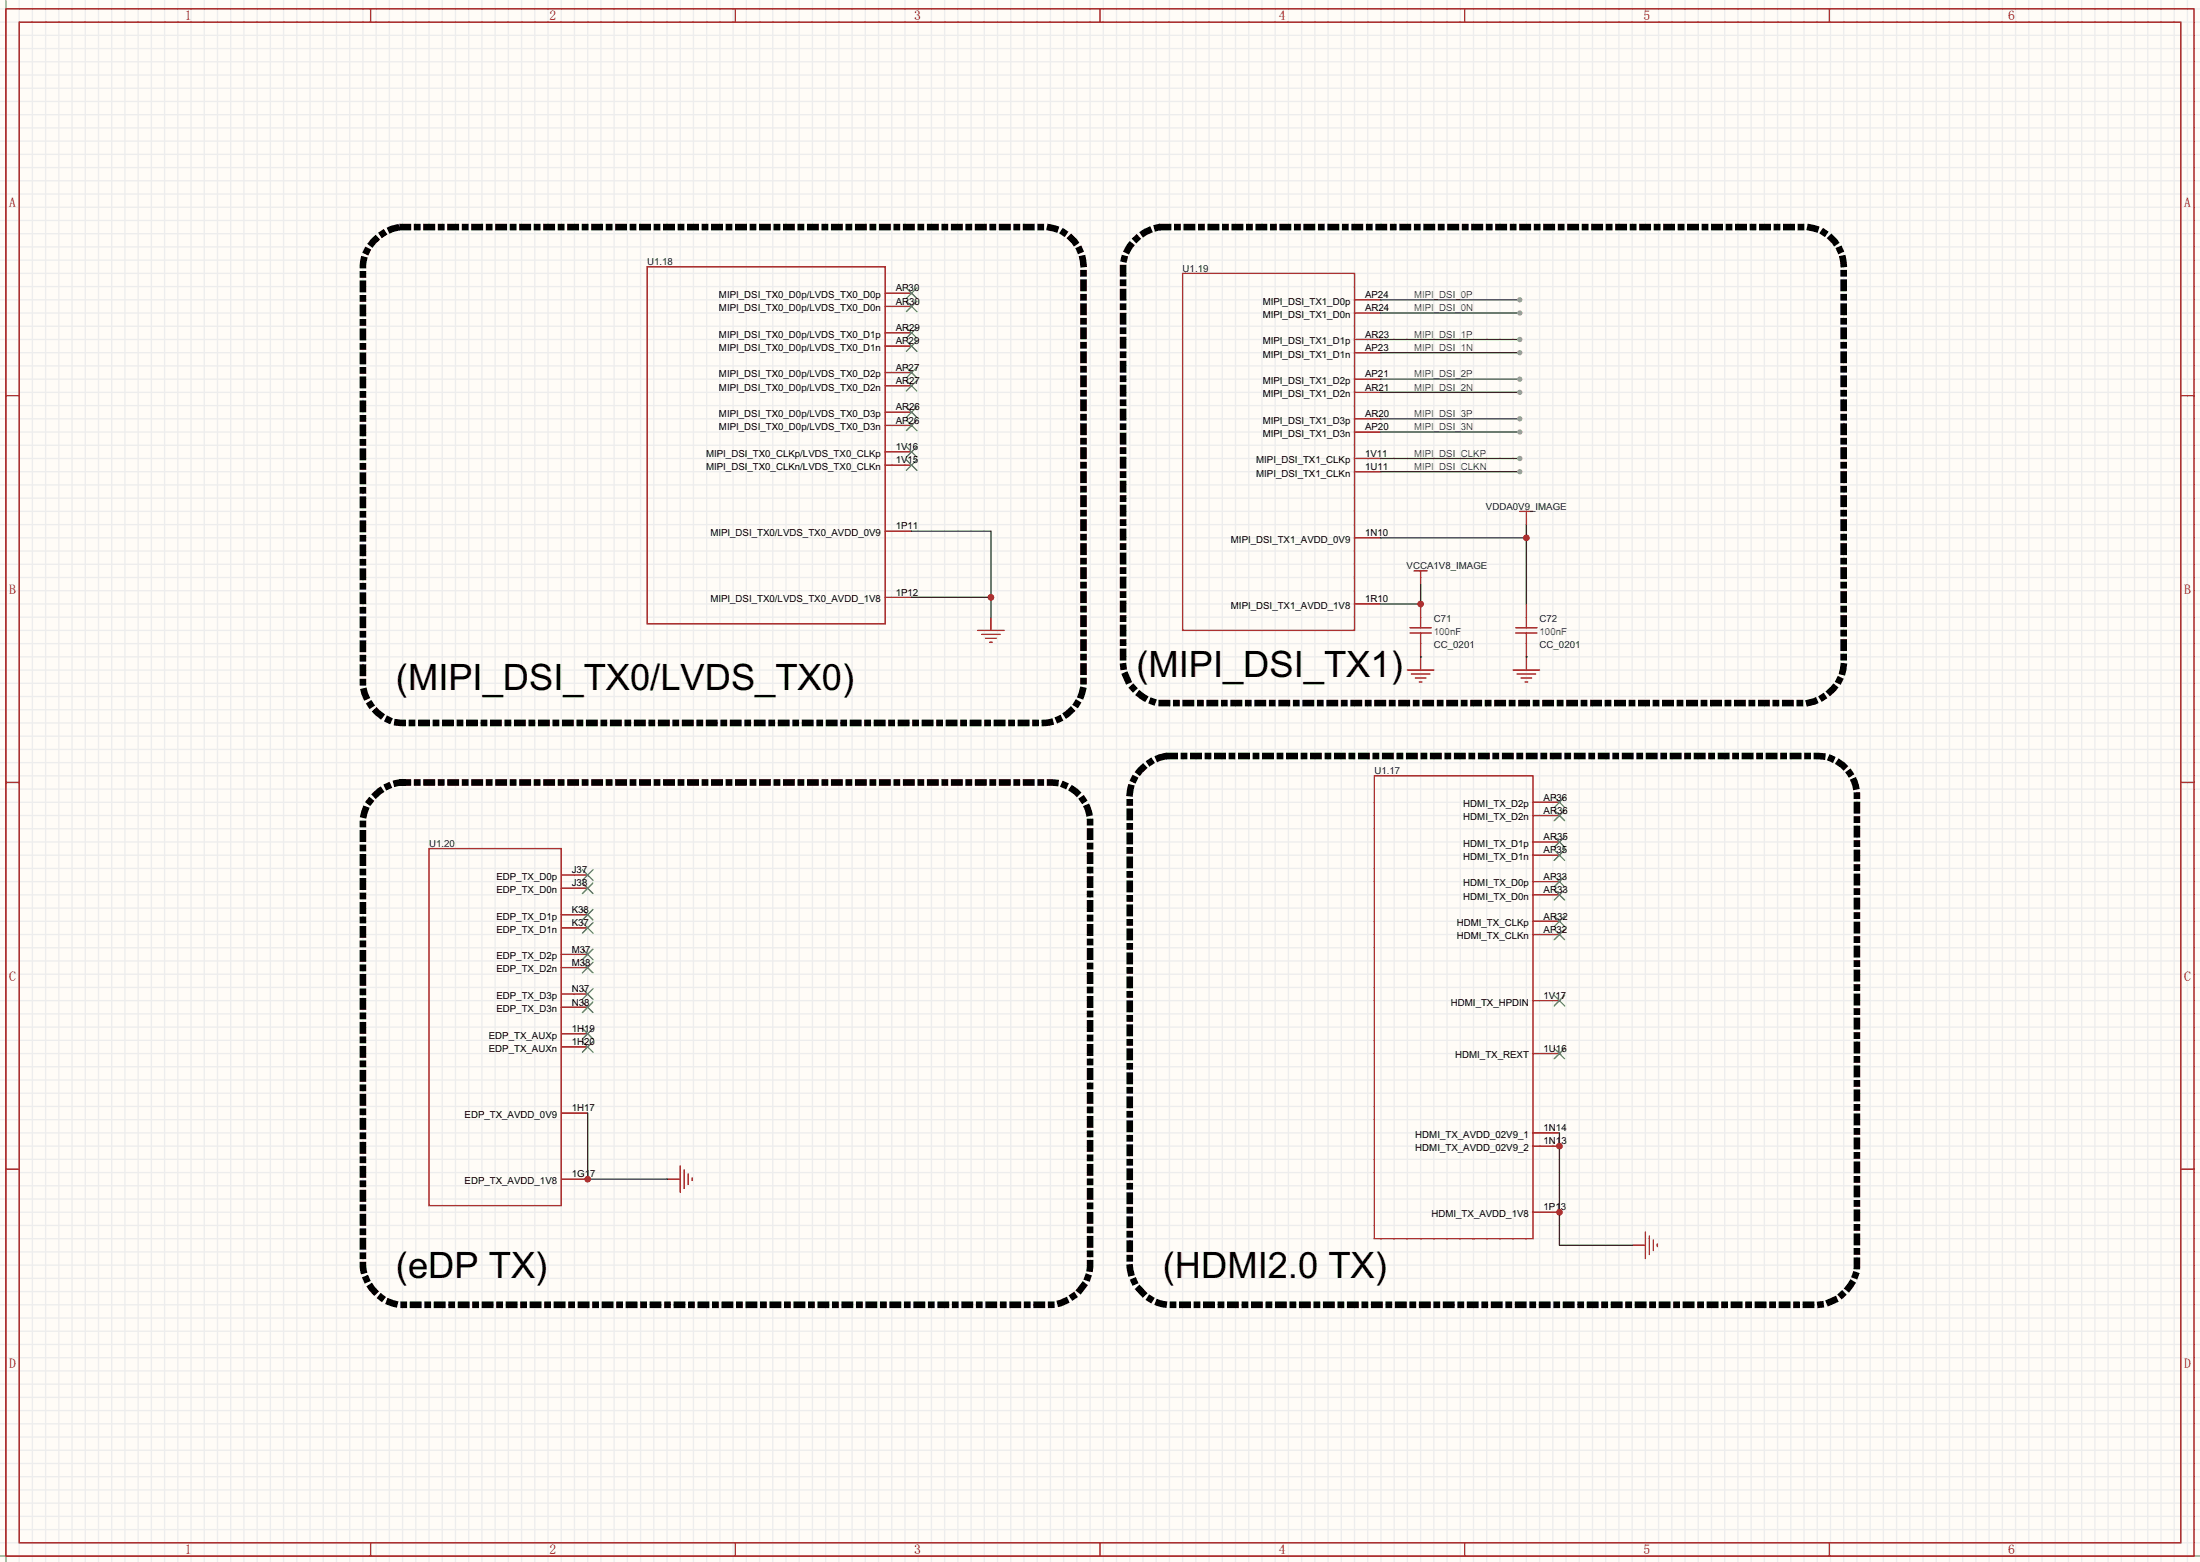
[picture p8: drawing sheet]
<svg xmlns="http://www.w3.org/2000/svg" width="423mm" height="300mm" viewBox="0 0 423 300" stroke-linecap="round" stroke-linejoin="round" font-family="sans-serif">
<path d="M0 0h422.7v300h-422.7z" fill="#fffcf7"/>
<g fill="none" stroke="#ededed" stroke-width=".25">
<path d="M0 1.7h422.7M0 4.2h422.7M0 6.8h422.7M0 9.3h422.7M0 11.9h422.7M0 14.4h422.7M0 16.9h422.7M0 19.5h422.7M1.1 0v300M3.7 0v300M6.2 0v300M8.8 0v300"/>
<path d="M11.3 0v300M13.8 0v300M16.4 0v300M18.9 0v300M21.5 0v300M24 0v300M26.5 0v300M29.1 0v300M31.6 0v300M34.2 0v300M36.7 0v300M39.2 0v300"/>
<path d="M41.8 0v300M44.3 0v300M46.9 0v300M49.4 0v300M51.9 0v300M54.5 0v300M57 0v300M59.6 0v300M62.1 0v300M64.6 0v300M67.2 0v300M69.7 0v300"/>
<path d="M72.3 0v300M74.8 0v300M77.3 0v300M79.9 0v300M82.4 0v300M85 0v300M87.5 0v300M90 0v300M92.6 0v300M95.1 0v300M97.7 0v300M100.2 0v300"/>
<path d="M102.7 0v300M105.3 0v300M107.8 0v300M110.4 0v300M112.9 0v300M115.4 0v300M118 0v300M120.5 0v300M123.1 0v300M125.6 0v300M128.1 0v300M130.7 0v300"/>
<path d="M133.2 0v300M135.8 0v300M138.3 0v300M140.8 0v300M143.4 0v300M145.9 0v300M148.5 0v300M151 0v300M153.5 0v300M156.1 0v300M158.6 0v300M161.2 0v300"/>
<path d="M163.7 0v300M166.2 0v300M168.8 0v300M171.3 0v300M173.9 0v300M176.4 0v300M178.9 0v300M181.5 0v300M184 0v300M186.6 0v300M189.1 0v300M191.6 0v300"/>
<path d="M194.2 0v300M196.7 0v300M199.3 0v300M201.8 0v300M204.3 0v300M206.9 0v300M209.4 0v300M212 0v300M214.5 0v300M217 0v300M219.6 0v300M222.1 0v300"/>
<path d="M224.7 0v300M227.2 0v300M229.7 0v300M232.3 0v300M234.8 0v300M237.4 0v300M239.9 0v300M242.4 0v300M245 0v300M247.5 0v300M250.1 0v300M252.6 0v300"/>
<path d="M255.1 0v300M257.7 0v300M260.2 0v300M262.8 0v300M265.3 0v300M267.8 0v300M270.4 0v300M272.9 0v300M275.5 0v300M278 0v300M280.5 0v300M283.1 0v300"/>
<path d="M285.6 0v300M288.2 0v300M290.7 0v300M293.2 0v300M295.8 0v300M298.3 0v300M300.9 0v300M303.4 0v300M305.9 0v300M308.5 0v300M311 0v300M313.6 0v300"/>
<path d="M316.1 0v300M318.6 0v300M321.2 0v300M323.7 0v300M326.3 0v300M328.8 0v300M331.3 0v300M333.9 0v300M336.4 0v300M339 0v300M341.5 0v300M344 0v300"/>
<path d="M346.6 0v300M349.1 0v300M351.7 0v300M354.2 0v300M356.7 0v300M359.3 0v300M361.8 0v300M364.4 0v300M366.9 0v300M369.4 0v300M372 0v300M374.5 0v300"/>
<path d="M377.1 0v300M379.6 0v300M382.1 0v300M384.7 0v300M387.2 0v300M389.8 0v300M392.3 0v300M394.8 0v300M397.4 0v300M399.9 0v300M402.5 0v300M405 0v300"/>
<path d="M407.5 0v300M410.1 0v300M412.6 0v300M415.2 0v300M417.7 0v300M420.2 0v300M0 22h422.7M0 24.6h422.7M0 27.1h422.7M0 29.6h422.7M0 32.2h422.7M0 34.7h422.7"/>
<path d="M0 37.3h422.7M0 39.8h422.7M0 42.3h422.7M0 44.9h422.7M0 47.4h422.7M0 50h422.7M0 52.5h422.7M0 55h422.7M0 57.6h422.7M0 60.1h422.7M0 62.7h422.7M0 65.2h422.7"/>
<path d="M0 67.7h422.7M0 70.3h422.7M0 72.8h422.7M0 75.4h422.7M0 77.9h422.7M0 80.4h422.7M0 83h422.7M0 85.5h422.7M0 88.1h422.7M0 90.6h422.7M0 93.1h422.7M0 95.7h422.7"/>
<path d="M0 98.2h422.7M0 100.8h422.7M0 103.3h422.7M0 105.8h422.7M0 108.4h422.7M0 110.9h422.7M0 113.5h422.7M0 116h422.7M0 118.5h422.7M0 121.1h422.7M0 123.6h422.7M0 126.2h422.7"/>
<path d="M0 128.7h422.7M0 131.2h422.7M0 133.8h422.7M0 136.3h422.7M0 138.9h422.7M0 141.4h422.7M0 143.9h422.7M0 146.5h422.7M0 149h422.7M0 151.6h422.7M0 154.1h422.7M0 156.6h422.7"/>
<path d="M0 159.2h422.7M0 161.7h422.7M0 164.3h422.7M0 166.8h422.7M0 169.3h422.7M0 171.9h422.7M0 174.4h422.7M0 177h422.7M0 179.5h422.7M0 182h422.7M0 184.6h422.7M0 187.1h422.7"/>
<path d="M0 189.7h422.7M0 192.2h422.7M0 194.7h422.7M0 197.3h422.7M0 199.8h422.7M0 202.4h422.7M0 204.9h422.7M0 207.4h422.7M0 210h422.7M0 212.5h422.7M0 215.1h422.7M0 217.6h422.7"/>
<path d="M0 220.1h422.7M0 222.7h422.7M0 225.2h422.7M0 227.8h422.7M0 230.3h422.7M0 232.8h422.7M0 235.4h422.7M0 237.9h422.7M0 240.5h422.7M0 243h422.7M0 245.5h422.7M0 248.1h422.7"/>
<path d="M0 250.6h422.7M0 253.2h422.7M0 255.7h422.7M0 258.2h422.7M0 260.8h422.7M0 263.3h422.7M0 265.9h422.7M0 268.4h422.7M0 270.9h422.7M0 273.5h422.7M0 276h422.7M0 278.6h422.7"/>
<path d="M0 281.1h422.7M0 283.6h422.7M0 286.2h422.7M0 288.7h422.7M0 291.3h422.7M0 293.8h422.7M0 296.3h422.7M0 298.9h422.7"/>
</g>
<path d="M1.1 0v300M0 298.9h422.7" fill="none" stroke="#999" stroke-width=".25"/>
<g fill="none" stroke="#a10000" stroke-width=".25">
<path d="M1.1 1.7h420.4v297.2h-420.4zM3.7 4.2h415.3v292.1h-415.3zM71.2 1.7v2.5M141.3 1.7v2.5M211.3 1.7v2.5M281.4 1.7v2.5M351.5 1.7v2.5M124.3 51.2h45.8v68.6h-45.8zM227.2 52.5h33v68.6h-33zM1.1 76h2.6M419 76h2.5M1.1 150.3h2.6"/>
<path d="M264 149h30.5v88.9h-30.5zM419 150.3h2.5M82.4 163h25.4v68.6h-25.4zM1.1 224.6h2.6M419 224.6h2.5M71.2 296.3v2.6M141.3 296.3v2.6M211.3 296.3v2.6M281.4 296.3v2.6M351.5 296.3v2.6"/>
</g>
<g fill="none" stroke="#870000" stroke-width=".25">
<path d="M170.1 56.3h5M170.1 58.9h5M260.2 57.6h5.1M170.1 63.9h5M170.1 66.5h5M170.1 71.6h5M170.1 74.1h5M170.1 79.2h5M260.2 60.1h5.1M260.2 65.2h5.1M260.2 67.7h5.1M260.2 72.8h5.1"/>
<path d="M260.2 75.4h5.1M170.1 81.7h5M170.1 86.8h5M170.1 89.3h5M260.2 80.4h5.1M260.2 83h5.1M260.2 88.1h5.1M260.2 90.6h5.1M170.1 102h5M170.1 114.7h5M260.2 103.3h5.1M260.2 116h5.1"/>
<path d="M294.5 154.1h5.1M294.5 156.6h5.1M107.8 168.1h5.1M107.8 170.6h5.1M107.8 175.7h5.1M107.8 178.2h5.1M294.5 161.7h5.1M294.5 164.3h5.1M294.5 169.3h5.1M294.5 171.9h5.1M294.5 177h5.1M294.5 179.5h5.1"/>
<path d="M107.8 183.3h5.1M107.8 185.9h5.1M107.8 190.9h5.1M107.8 193.5h5.1M107.8 198.6h5.1M294.5 192.2h5.1M107.8 201.1h5.1M107.8 213.8h5.1M294.5 202.4h5.1M294.5 217.6h5.1M107.8 226.5h5.1M294.5 220.1h5.1"/>
<path d="M294.5 232.8h5.1"/>
</g>
<g fill="none" stroke="#3c3" stroke-width=".25">
<path d="M174.1 55.3l2 2M174.1 57.8l2 2.1M176.1 55.3l-2 2M176.1 57.8l-2 2.1M174.1 62.9l2 2.1M174.1 65.5l2 2M174.1 70.5l2 2.1M174.1 73.1l2 2M174.1 78.2l2 2M176.1 62.9l-2 2.1M176.1 65.5l-2 2M176.1 70.5l-2 2.1"/>
<path d="M176.1 73.1l-2 2M176.1 78.2l-2 2M174.1 80.7l2 2M174.1 85.8l2 2M174.1 88.3l2 2.1M176.1 80.7l-2 2M176.1 85.8l-2 2M176.1 88.3l-2 2.1M298.6 153.1l2 2M298.6 155.6l2 2.1M300.6 153.1l-2 2M300.6 155.6l-2 2.1"/>
<path d="M111.9 167.1l2 2M111.9 169.6l2 2M111.9 174.7l2 2M111.9 177.2l2 2.1M113.9 167.1l-2 2M113.9 169.6l-2 2M113.9 174.7l-2 2M113.9 177.2l-2 2.1M298.6 160.7l2 2M298.6 163.3l2 2M298.6 168.3l2 2.1M298.6 170.9l2 2"/>
<path d="M298.6 176l2 2M298.6 178.5l2 2M300.6 160.7l-2 2M300.6 163.3l-2 2M300.6 168.3l-2 2.1M300.6 170.9l-2 2M300.6 176l-2 2M300.6 178.5l-2 2M111.9 182.3l2 2M111.9 184.8l2 2.1M111.9 189.9l2 2.1M111.9 192.5l2 2"/>
<path d="M111.9 197.5l2 2.1M113.9 182.3l-2 2M113.9 184.8l-2 2.1M113.9 189.9l-2 2.1M113.9 192.5l-2 2M113.9 197.5l-2 2.1M298.6 191.2l2 2M300.6 191.2l-2 2M111.9 200.1l2 2M113.9 200.1l-2 2M298.6 201.4l2 2M300.6 201.4l-2 2"/>
</g>
<path d="M265.3 57.6h26.7" fill="none" stroke="#008700" stroke-width=".25"/>
<circle cx="292" cy="57.6" r=".51" fill="#999"/>
<path d="M265.3 60.1h26.7" fill="none" stroke="#008700" stroke-width=".25"/>
<circle cx="292" cy="60.1" r=".51" fill="#999"/>
<path d="M265.3 65.2h26.7" fill="none" stroke="#008700" stroke-width=".25"/>
<circle cx="292" cy="65.2" r=".51" fill="#999"/>
<path d="M265.3 67.7h26.7" fill="none" stroke="#008700" stroke-width=".25"/>
<circle cx="292" cy="67.7" r=".51" fill="#999"/>
<path d="M265.3 72.8h26.7" fill="none" stroke="#008700" stroke-width=".25"/>
<circle cx="292" cy="72.8" r=".51" fill="#999"/>
<path d="M265.3 75.4h26.7" fill="none" stroke="#008700" stroke-width=".25"/>
<circle cx="292" cy="75.4" r=".51" fill="#999"/>
<path d="M265.3 80.4h26.7" fill="none" stroke="#008700" stroke-width=".25"/>
<circle cx="292" cy="80.4" r=".51" fill="#999"/>
<path d="M265.3 83h26.7" fill="none" stroke="#008700" stroke-width=".25"/>
<circle cx="292" cy="83" r=".51" fill="#999"/>
<path d="M265.3 88.1h26.7" fill="none" stroke="#008700" stroke-width=".25"/>
<circle cx="292" cy="88.1" r=".51" fill="#999"/>
<path d="M265.3 90.6h26.7" fill="none" stroke="#008700" stroke-width=".25"/>
<circle cx="292" cy="90.6" r=".51" fill="#999"/>
<path d="M265.3 103.3h27.9M272.9 112.2v3.8h-7.6M293.2 100.8v15.2" fill="none" stroke="#008700" stroke-width=".25"/>
<circle cx="293.2" cy="103.3" r=".63" fill="#c00"/>
<path d="M272.9 116v2.5M272.9 123.6v2.6" fill="none" stroke="#870000" stroke-width=".25"/>
<circle cx="272.9" cy="116" r=".63" fill="#c00"/>
<g fill="none" stroke="#a10000" stroke-width=".25">
<path d="M292 98.2h2.5M293.2 98.2v1.3M271.7 109.7h2.5M272.9 109.7v1.2M272.9 118.5v2.1M293.2 118.5v2.1M187.8 121.1h5.1M188.6 121.8h3.6M189.4 122.6h2M190.1 123.4h.5M270.4 128.7h5.1M270.9 121.6h4.1"/>
<path d="M270.9 120.6h4.1M271.1 129.5h3.6M271.9 130.2h2M272.7 131h.5M272.9 121.6v2M290.7 128.7h5.1M291.2 121.6h4.1M291.2 120.6h4.1M291.5 129.5h3.5M292.2 130.2h2.1M293 131h.5M293.2 121.6v2"/>
<path d="M130.7 224v5M131.4 224.7v3.6M132.2 225.5v2M133 226.2v.6M316.1 236.7v5M316.9 237.4v3.6M317.6 238.2v2M318.4 238.9v.6"/>
</g>
<path d="M293.2 99.5v1.3M190.4 118.5v2.6M272.9 110.9v1.3M293.2 116v2.5M272.9 126.2v2.5M293.2 123.6v5.1M128.1 226.5h2.6M313.6 239.2h2.5" fill="none" stroke="#870000" stroke-width=".25"/>
<path d="M77.3 43.6h123.2a7.6 7.6 0 0 1 7.7 7.6v80a8.2 8.2 0 0 1-7.7 7.7h-123.2a8.2 8.2 0 0 1-7.6-7.7v-80a8.2 8.2 0 0 1 7.6-7.6M223.4 43.6h123.2a7.6 7.6 0 0 1 7.6 7.6v76.2a8.2 8.2 0 0 1-7.6 7.7h-123.2a8.2 8.2 0 0 1-7.6-7.7v-76.2a8.2 8.2 0 0 1 7.6-7.6M77.3 150.3h124.5a7.6 7.6 0 0 1 7.6 7.6v85.1a8.2 8.2 0 0 1-7.6 7.6h-124.5a8.2 8.2 0 0 1-7.6-7.6v-85.1a8.2 8.2 0 0 1 7.6-7.6M224.7 145.2h124.4a7.6 7.6 0 0 1 7.6 7.6v90.2a8.2 8.2 0 0 1-7.6 7.6h-124.4a8.2 8.2 0 0 1-7.7-7.6v-90.2a8.2 8.2 0 0 1 7.7-7.6" fill="none" stroke="#000" stroke-width="1.3" stroke-dasharray="1 1.8 0 1.8"/>
<path d="M272.9 126.2h.1M293.2 126.2h.1M299.6 217.6v21.6h14" fill="none" stroke="#008700" stroke-width=".25"/>
<g fill="#c00">
<circle cx="299.6" cy="232.8" r=".63"/>
<circle cx="299.6" cy="220.1" r=".63"/>
</g>
<path d="M112.9 213.8v12.7h15.2" fill="none" stroke="#008700" stroke-width=".25"/>
<circle cx="112.9" cy="226.5" r=".63" fill="#c00"/>
<path d="M175.1 102h15.3v16.5M175.1 114.7h15.3" fill="none" stroke="#008700" stroke-width=".25"/>
<circle cx="190.4" cy="114.7" r=".63" fill="#c00"/>
<g font-size="7">
<text x="218.3" y="130">(MIPI_DSI_TX1)</text>
<text x="76.1" y="132.5">(MIPI_DSI_TX0/LVDS_TX0)</text>
<text x="76.1" y="245.5">(eDP TX)</text>
<text x="223.4" y="245.5">(HDMI2.0 TX)</text>
</g>
<g font-size="2.6" fill="#a00000">
<text x="35.5" y="3.9">1</text>
<text x="105.6" y="3.9">2</text>
<text x="175.6" y="3.9">3</text>
<text x="245.7" y="3.9">4</text>
<text x="315.8" y="3.9">5</text>
<text x="385.8" y="3.9">6</text>
<text x="1.8" y="39.8">A</text>
<text x="419.6" y="39.8">A</text>
<text x="1.8" y="114.1">B</text>
<text x="419.6" y="114.1">B</text>
<text x="1.8" y="188.4">C</text>
<text x="419.6" y="188.4">C</text>
<text x="1.8" y="262.7">D</text>
<text x="419.6" y="262.7">D</text>
<text x="35.5" y="298.6">1</text>
<text x="105.6" y="298.6">2</text>
<text x="175.6" y="298.6">3</text>
<text x="245.7" y="298.6">4</text>
<text x="315.8" y="298.6">5</text>
<text x="385.8" y="298.6">6</text>
</g>
<g font-size="1.9" fill="#000080">
<text x="124.3" y="50.9">U1.18</text>
<text x="227.2" y="52.2">U1.19</text>
<text x="285.5" y="97.9">VDDA0V9_IMAGE</text>
<text x="270.2" y="109.3">VCCA1V8_IMAGE</text>
<text x="275.5" y="119.5">C71</text>
<text x="295.8" y="119.5">C72</text>
<text x="275.5" y="124.6">CC_0201</text>
<text x="295.8" y="124.6">CC_0201</text>
<text x="264" y="148.7">U1.17</text>
<text x="82.4" y="162.7">U1.20</text>
</g>
<g font-size="1.9">
<text x="138.1" y="57.2">MIPI_DSI_TX0_D0p/LVDS_TX0_D0p</text>
<text x="138.1" y="59.8">MIPI_DSI_TX0_D0p/LVDS_TX0_D0n</text>
<text x="172.1" y="56">AP30</text>
<text x="172.1" y="58.5">AR30</text>
<text x="242.6" y="58.5">MIPI_DSI_TX1_D0p</text>
<text x="262.3" y="57.2">AP24</text>
<text x="262.3" y="59.8">AR24</text>
<text x="138.1" y="64.9">MIPI_DSI_TX0_D0p/LVDS_TX0_D1p</text>
<text x="172.1" y="63.6">AR29</text>
<text x="242.6" y="61.1">MIPI_DSI_TX1_D0n</text>
<text x="262.3" y="64.9">AR23</text>
<text x="138.1" y="67.4">MIPI_DSI_TX0_D0p/LVDS_TX0_D1n</text>
<text x="172.1" y="66.1">AP29</text>
<text x="172.1" y="71.2">AP27</text>
<text x="242.6" y="66.1">MIPI_DSI_TX1_D1p</text>
<text x="242.6" y="68.7">MIPI_DSI_TX1_D1n</text>
<text x="262.3" y="67.4">AP23</text>
<text x="138.1" y="72.5">MIPI_DSI_TX0_D0p/LVDS_TX0_D2p</text>
<text x="138.1" y="75">MIPI_DSI_TX0_D0p/LVDS_TX0_D2n</text>
<text x="172.1" y="73.8">AR27</text>
<text x="242.6" y="73.8">MIPI_DSI_TX1_D2p</text>
<text x="242.6" y="76.3">MIPI_DSI_TX1_D2n</text>
<text x="262.3" y="72.5">AP21</text>
<text x="262.3" y="75">AR21</text>
<text x="138.1" y="80.1">MIPI_DSI_TX0_D0p/LVDS_TX0_D3p</text>
<text x="138.1" y="82.6">MIPI_DSI_TX0_D0p/LVDS_TX0_D3n</text>
<text x="172.1" y="78.8">AR26</text>
<text x="172.1" y="81.4">AP26</text>
<text x="242.6" y="81.4">MIPI_DSI_TX1_D3p</text>
<text x="242.6" y="83.9">MIPI_DSI_TX1_D3n</text>
<text x="262.3" y="80.1">AR20</text>
<text x="262.3" y="82.6">AP20</text>
<text x="135.6" y="87.7">MIPI_DSI_TX0_CLKp/LVDS_TX0_CLKp</text>
<text x="172.1" y="86.5">1V16</text>
<text x="172.1" y="89">1V15</text>
<text x="241.3" y="89">MIPI_DSI_TX1_CLKp</text>
<text x="262.3" y="87.7">1V11</text>
<text x="135.6" y="90.3">MIPI_DSI_TX0_CLKn/LVDS_TX0_CLKn</text>
<text x="241.3" y="91.5">MIPI_DSI_TX1_CLKn</text>
<text x="262.3" y="90.3">1U11</text>
<text x="172.1" y="101.7">1P11</text>
<text x="136.5" y="103">MIPI_DSI_TX0/LVDS_TX0_AVDD_0V9</text>
<text x="236.5" y="104.2">MIPI_DSI_TX1_AVDD_0V9</text>
<text x="262.3" y="103">1N10</text>
<text x="136.5" y="115.7">MIPI_DSI_TX0/LVDS_TX0_AVDD_1V8</text>
<text x="172.1" y="114.4">1P12</text>
<text x="236.5" y="116.9">MIPI_DSI_TX1_AVDD_1V8</text>
<text x="262.3" y="115.7">1R10</text>
<text x="281.1" y="155">HDMI_TX_D2p</text>
<text x="296.5" y="153.8">AP36</text>
<text x="281.1" y="157.6">HDMI_TX_D2n</text>
<text x="296.5" y="156.3">AR36</text>
<text x="296.5" y="161.4">AR35</text>
<text x="109.9" y="167.7">J37</text>
<text x="281.1" y="162.7">HDMI_TX_D1p</text>
<text x="281.1" y="165.2">HDMI_TX_D1n</text>
<text x="296.5" y="163.9">AP35</text>
<text x="95.4" y="169">EDP_TX_D0p</text>
<text x="95.4" y="171.5">EDP_TX_D0n</text>
<text x="109.9" y="170.3">J38</text>
<text x="281.1" y="170.3">HDMI_TX_D0p</text>
<text x="281.1" y="172.8">HDMI_TX_D0n</text>
<text x="296.5" y="169">AP33</text>
<text x="296.5" y="171.5">AR33</text>
<text x="95.4" y="176.6">EDP_TX_D1p</text>
<text x="95.4" y="179.2">EDP_TX_D1n</text>
<text x="109.9" y="175.4">K38</text>
<text x="109.9" y="177.9">K37</text>
<text x="279.9" y="177.9">HDMI_TX_CLKp</text>
<text x="296.5" y="176.6">AR32</text>
<text x="296.5" y="179.2">AP32</text>
<text x="95.4" y="184.2">EDP_TX_D2p</text>
<text x="109.9" y="183">M37</text>
<text x="109.9" y="185.5">M38</text>
<text x="279.9" y="180.4">HDMI_TX_CLKn</text>
<text x="95.4" y="186.8">EDP_TX_D2n</text>
<text x="95.4" y="191.9">EDP_TX_D3p</text>
<text x="109.9" y="190.6">N37</text>
<text x="296.5" y="191.9">1V17</text>
<text x="95.4" y="194.4">EDP_TX_D3n</text>
<text x="109.9" y="193.1">N38</text>
<text x="278.7" y="193.1">HDMI_TX_HPDIN</text>
<text x="93.9" y="199.5">EDP_TX_AUXp</text>
<text x="93.9" y="202">EDP_TX_AUXn</text>
<text x="109.9" y="198.2">1H19</text>
<text x="109.9" y="200.8">1H20</text>
<text x="279.6" y="203.3">HDMI_TX_REXT</text>
<text x="296.5" y="202">1U16</text>
<text x="89.3" y="214.7">EDP_TX_AVDD_0V9</text>
<text x="109.9" y="213.5">1H17</text>
<text x="271.9" y="218.5">HDMI_TX_AVDD_02V9_1</text>
<text x="271.9" y="221.1">HDMI_TX_AVDD_02V9_2</text>
<text x="296.5" y="217.3">1N14</text>
<text x="296.5" y="219.8">1N13</text>
<text x="89.3" y="227.4">EDP_TX_AVDD_1V8</text>
<text x="109.9" y="226.2">1G17</text>
<text x="275" y="233.8">HDMI_TX_AVDD_1V8</text>
<text x="296.5" y="232.5">1P13</text>
</g>
<g font-size="1.9" fill="#00f">
<text x="271.7" y="57.2">MIPI_DSI_0P</text>
<text x="271.7" y="59.8">MIPI_DSI_0N</text>
<text x="271.7" y="64.9">MIPI_DSI_1P</text>
<text x="271.7" y="67.4">MIPI_DSI_1N</text>
<text x="271.7" y="72.5">MIPI_DSI_2P</text>
<text x="271.7" y="75">MIPI_DSI_2N</text>
<text x="271.7" y="80.1">MIPI_DSI_3P</text>
<text x="271.7" y="82.6">MIPI_DSI_3N</text>
<text x="271.7" y="87.7">MIPI_DSI_CLKP</text>
<text x="271.7" y="90.3">MIPI_DSI_CLKN</text>
<text x="275.5" y="122">100nF</text>
<text x="295.8" y="122">100nF</text>
</g>
</svg>
